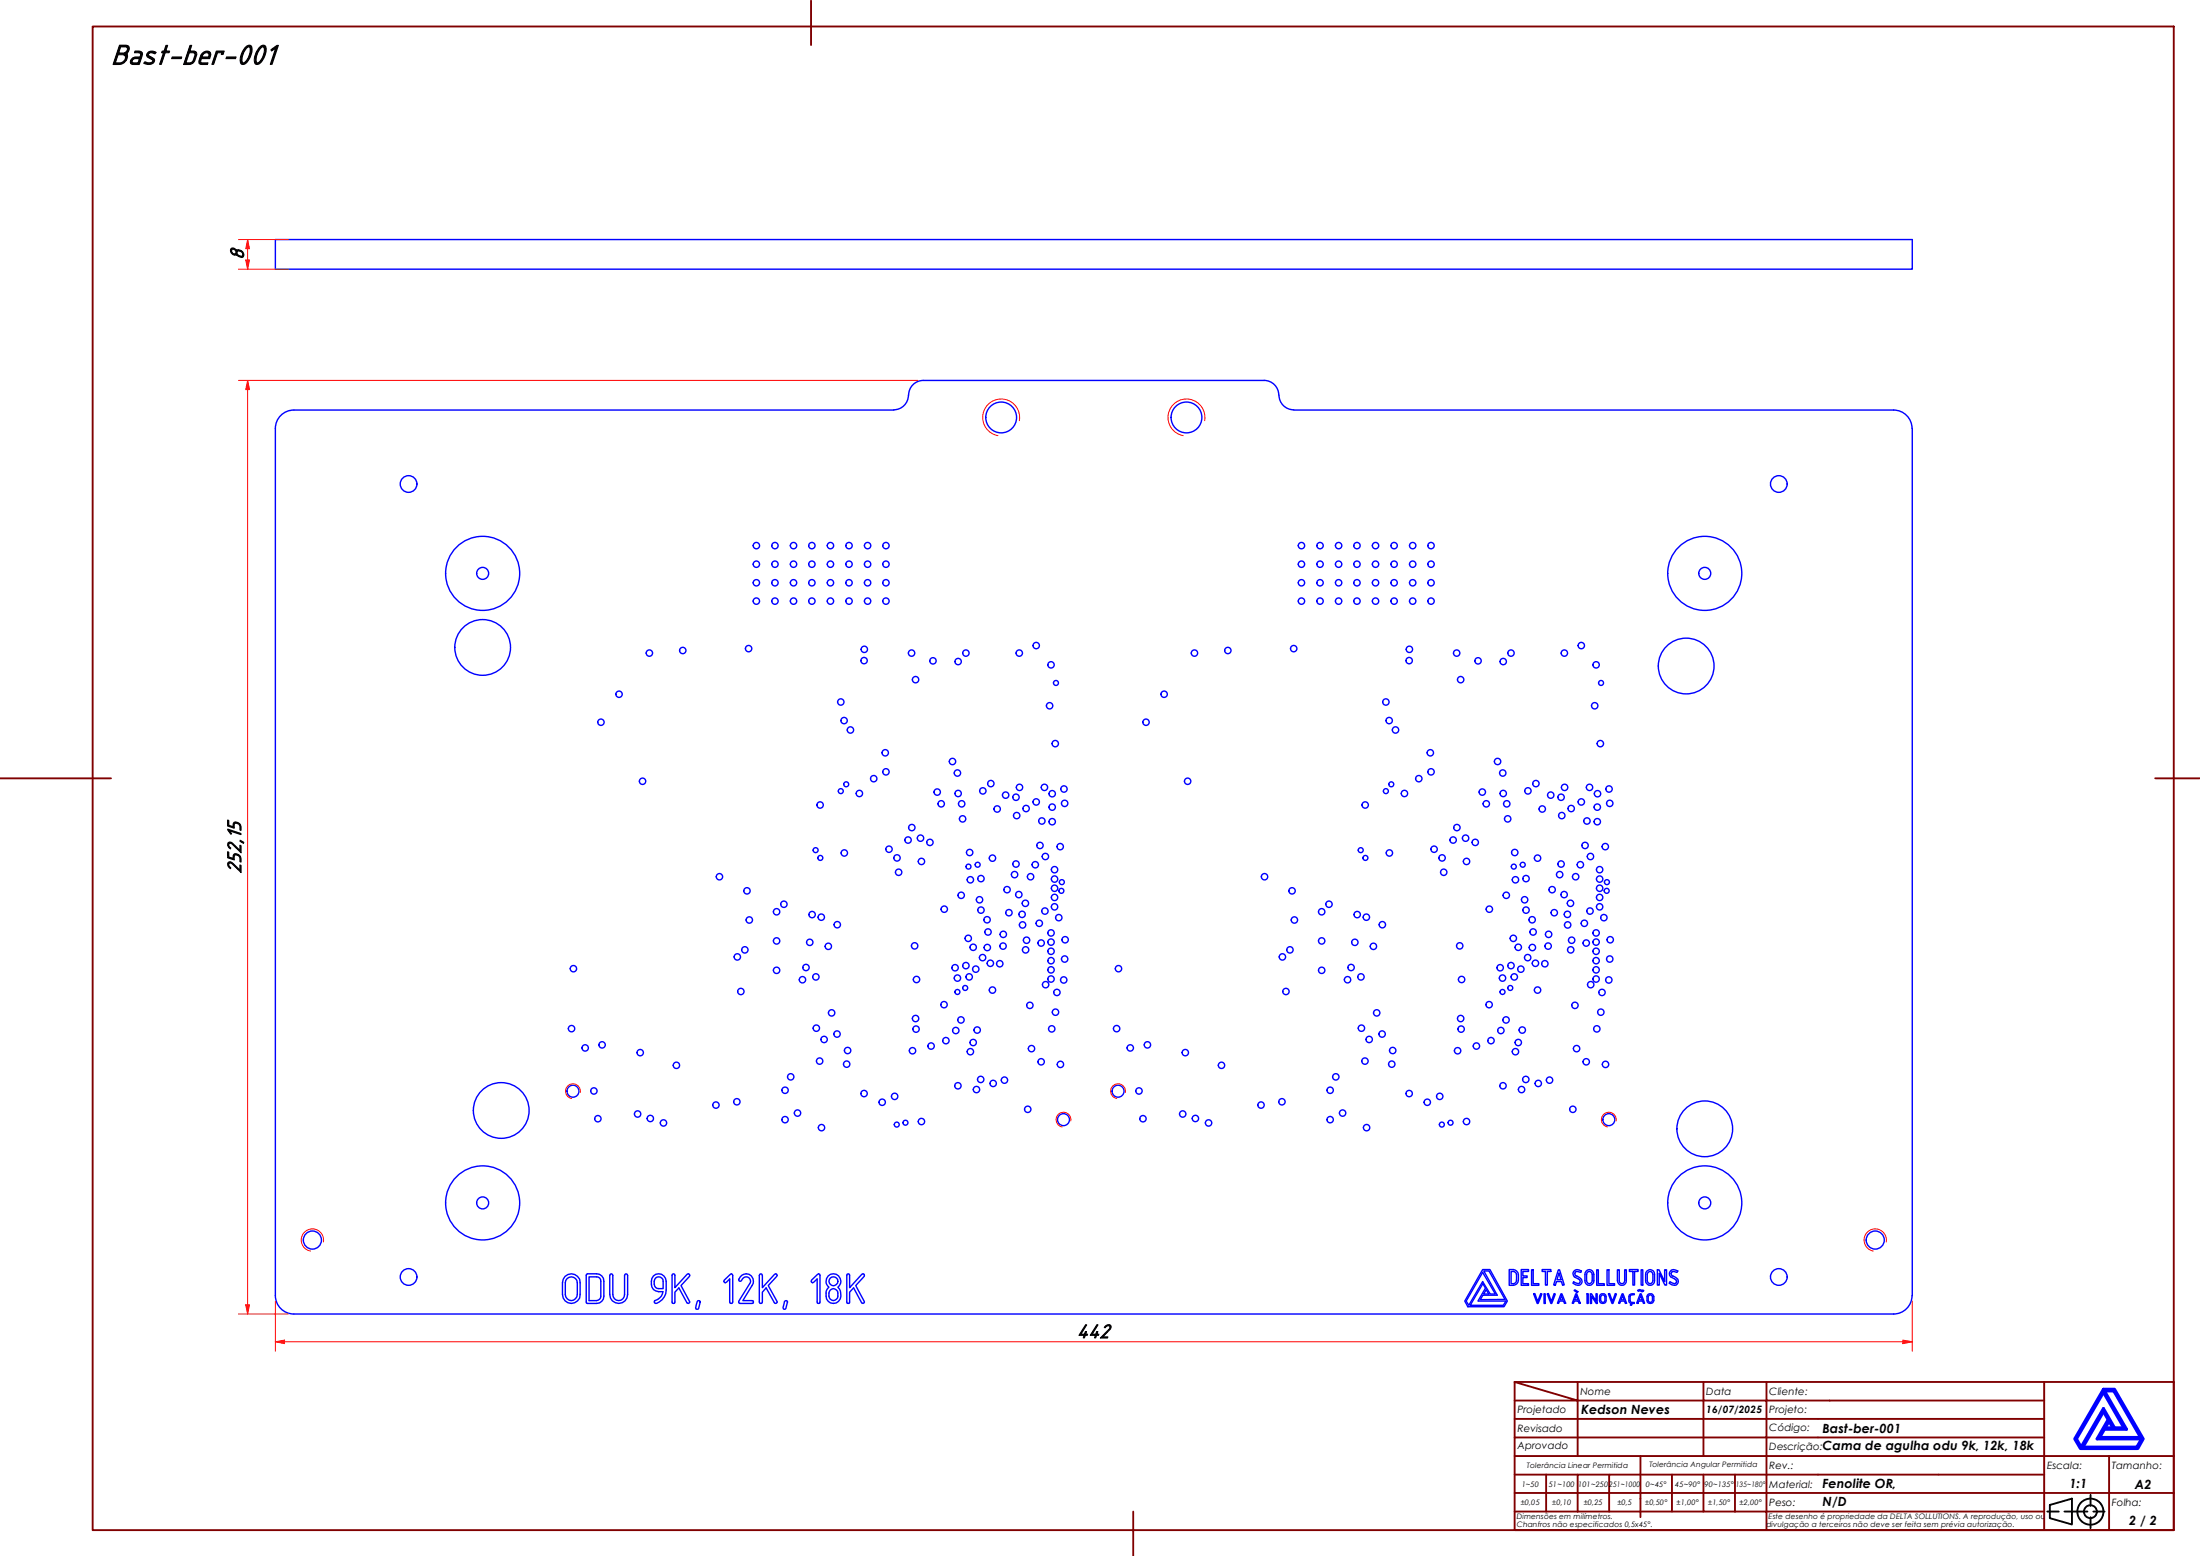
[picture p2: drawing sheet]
<svg xmlns="http://www.w3.org/2000/svg" width="594mm" height="420mm" viewBox="0 0 594 420" stroke-linecap="round" stroke-linejoin="round" font-family="sans-serif">
<!-- layer: Visible (ABNT) -->
<g fill="none" stroke="#00f" stroke-width=".38">
<path d="M74.4 64.7h442v8h-442zM74.4 115.7v234.1a5 5 0 0 0 4.9 5M79.3 110.7a5 5 0 0 0-4.9 5M79.4 110.7h162M245.3 106.7a4 4 0 0 1-4 4M249.3 102.7a4 4 0 0 0-3.9 4M249.4 102.7h92M341.3 102.7a4 4 0 0 1 4 4M345.4 106.7a4 4 0 0 0 3.9 4M349.4 110.7h162M511.3 110.7a5 5 0 0 1 5 5M516.4 115.7v234.2"/>
<path d="M79.4 354.8h432M152.6 344.7a2.38 2.38 0 0 1 2.6-.5 2.38 2.38 0 0 1 1.5 2.2v3.1a2.38 2.38 0 0 1-2.4 2.5 2.38 2.38 0 0 1-2.4-2.5v-3.1l.2-1zM153.2 345.2a1.62 1.62 0 0 1 1.7-.3 1.62 1.62 0 0 1 1 1.5v3.1a1.62 1.62 0 0 1-1.6 1.7 1.62 1.62 0 0 1-1.6-1.7v-3.1l.1-.7zM158.4 344.1a4.9 4.9 0 0 1 4.1 .4l.4 .7 .2 .8v4a1.95 1.95 0 0 1-2 2l-2.7-.1zM159.1 344.8h2a1.1 1.1 0 0 1 1.1 1.2v4a1.19 1.19 0 0 1-1.1 1.2h-2zM164.8 344.1l.3-.1 .4 .4v5.1a1.59 1.59 0 0 0 1.6 1.7 1.59 1.59 0 0 0 1.6-1.7v-5.1l.3-.4 .5 .4v5.1a2.41 2.41 0 0 1-2.4 2.5 2.41 2.41 0 0 1-2.4-2.5zM176.5 344.5a2.01 2.01 0 0 1 2.2-.4 2.01 2.01 0 0 1 1.2 1.9v2.3a3.8 3.8 0 0 1-2.8 3.7l-.4-.4 .1-.4a2.92 2.92 0 0 0 2.2-2.4 2.35 2.35 0 0 1-3.1-2.8l.1-.8zM177 345.1a1.2 1.2 0 0 1 1.4-.2 1.2 1.2 0 0 1 .7 1.1v2h-1.2a1.66 1.66 0 0 1-1.3-1.2 1.66 1.66 0 0 1 .4-1.7zM181.5 344.1h.7v.3v3.3l3.3-3.6h.7v.6l-2.3 2.4 2.3 4.3-.1 .4-.2 .2-.4-.2-2.2-4-1.1 1.1v3h-.7zM188.4 351.3h.6v.4l-.3 1.6-.4 .2h-.3l-.2-.3zM195.6 345.7l1.6-1.6 .3-.1 .2 .1v7.8h-.5l-.2-.3v-6.2l-1.2 1-.3-.4zM199.9 344.8a1.98 1.98 0 0 1 2.8-.5 1.98 1.98 0 0 1 .4 2.8l-2.5 4.1 2.8 .1v.6h-3.8l-.1-.6 2.9-4.7a1.22 1.22 0 0 0-.6-1.8 1.22 1.22 0 0 0-1.6 1l-.4 .2-.3-.5z"/>
<path d="M205.2 344.1l.3-.1 .4 .4v3.3l3.3-3.6h.5v.6l-2.2 2.4 2.3 4.3-.1 .4-.2 .2-.4-.2-2.2-4-1 1.1-.2 3h-.5zM211.8 351.5l.5-.3 .4 .4-.5 1.7-.4 .2-.3-.3zM219.1 345.7l1.6-1.6 .3-.1 .4 .1v7.8h-.7v-.3v-6.2l-1.2 1-.4-.2zM223.6 344.5a2.01 2.01 0 0 1 3 .2 2.01 2.01 0 0 1-.3 2.9 2.51 2.51 0 0 1 .7 2.6 2.51 2.51 0 0 1-2 1.8 2.13 2.13 0 0 1-1.9-2.8 1.93 1.93 0 0 1 .7-1.6 1.98 1.98 0 0 1-.2-3.1zM224.2 348.3a1.2 1.2 0 0 1 1.3-.2 1.2 1.2 0 0 1 .8 1.1 1.47 1.47 0 0 1-1.3 2 1.69 1.69 0 0 1-.8-2.9zM228.7 344.1h.7v.3v3.3l3.3-3.6h.7v.6l-2.3 2.4 2.3 4.3-.1 .4-.3 .2-.3-.2-2.2-4-1.1 1.1v3h-.7zM400.4 342.8h1.9l4.7 8.5-.9 1.5h-9.7l-.9-1.5zM400.4 343.6l3.4 5.8h-1.4l-2-3.3-3.8 6.4-.7-1.2zM400.4 346.6l.7 1.2-2 3.5h7.6l-.7 1.2h-9zM400.7 343.2h1.4l4.3 7.7h-6.7l.7-1.2h3.9zM401.3 348.3l.7 1.1h-1.4zM407.5 342.8a2.03 2.03 0 0 1 2.4 .8 2.72 2.72 0 0 1-.8 3.3l-1.6 .2z"/>
<path d="M408.1 343.3a1.1 1.1 0 0 1 1.4 .9v1.5a.88 .88 0 0 1-.8 .9h-.6zM410.8 342.8h1.9v.5h-1.5v1.2h1.2v.5h-1.2v1.6h1.5v.5h-1.9zM413.6 342.9h.4v3.7h1.5v.5h-1.9zM414.1 349.4l.4-.1 .7 2.2 .9-2.2 .3 .1-1 2.6h-.3zM416.4 342.8h2.4v.5h-1v3.7h-.5v-3.7h-.9zM416.9 349.4h.4v2.6h-.4zM417.8 349.4l.3-.1 .8 2.2 .8-2.2 .3 .1-1 2.6h-.2zM420.8 342.9h.3l1.3 4-.4 .2-.4-1h-1.3l-.3 1-.5-.2zM421 343.7l.5 1.8h-1.1zM421.5 349.4h.3l1 2.5-.3 .1-.3-.7h-1.1l-.2 .7-.3-.1zM421.6 349.9l.5 1.1h-.8zM425 343.3a1.42 1.42 0 0 1 2-.1l-.2 .4a1.21 1.21 0 0 0-1.4-.1l-.1 .4a.86 .86 0 0 0 .8 .8 1.29 1.29 0 0 1 .9 2 1.52 1.52 0 0 1-2.2-.2l.1-.4 1.2 .5 .5-.2a.72 .72 0 0 0-.5-1.1 1.33 1.33 0 0 1-1.1-2z"/>
<path d="M425.3 348.3l.8 .5-.2 .2-.8-.5zM425.5 349.4h.3l.9 2.5-.3 .1-.3-.7h-1l-.2 .7-.3-.1zM425.6 349.9l.5 1.1h-.9zM428.3 343.3a1.2 1.2 0 0 1 1.4-.3 1.2 1.2 0 0 1 .7 1.1v1.7a1.21 1.21 0 0 1-1.2 1.3 1.21 1.21 0 0 1-1.2-1.3v-1.7zM428.6 349.4h.3v2.6h-.3zM428.6 343.6a.78 .78 0 0 1 .9-.2 .78 .78 0 0 1 .5 .7v1.7a.76 .76 0 0 1-.8 .8 .76 .76 0 0 1-.8-.8v-1.7zM429.5 349.4h.3l1.2 1.9v-1.9h.3v2.6h-.3l-1.2-2v2h-.3zM431.2 342.9h.4v3.7h1.6v.5h-2zM432.2 349.5l.3-.1a.86 .86 0 0 1 1.2 .7v1.1a.9 .9 0 0 1-.9 .8 .9 .9 0 0 1-.9-.8v-1.1zM432.4 349.8l.4-.2 .6 .5v1.1l-.2 .4-.4 .1-.6-.5v-1.1zM434 342.9h.5v3.7h1.5v.5h-2zM434.3 349.4l.4-.1 .7 2.2 .8-2.2 .3 .1-1 2.6h-.2z"/>
<path d="M436.8 342.9h.5v2.9a.74 .74 0 0 0 .7 .8 .74 .74 0 0 0 .7-.8v-2.9h.5v2.9a1.21 1.21 0 0 1-1.2 1.3 1.21 1.21 0 0 1-1.2-1.3zM438 349.4h.3l.9 2.5-.3 .1-.2-.7h-1.1l-.2 .7-.3-.1zM438.1 349.9l.5 1.1h-.9zM440 342.8h2.3v.5h-.9v3.7h-.5v-3.7h-.9zM440.1 349.6l1.2-.2v.2l-1 .1-.1 .4 .1 1.5 1 .1v.3h-.5l-.2 .5-.4-.1 .2-.4a.66 .66 0 0 1-.5-.8zM442.2 348.5a.84 .84 0 0 1 1.2 0h.5l-.5 .3-.6-.3-.3 .2zM442.9 349.4h.3l.9 2.5-.3 .1-.3-.7h-1l-.2 .7-.3-.1zM443 349.9l.5 1.1h-.9zM443.2 342.9h.4v4.1h-.4zM444.7 343.3a1.2 1.2 0 0 1 1.4-.3 1.2 1.2 0 0 1 .7 1.1v1.7a1.21 1.21 0 0 1-1.2 1.3 1.21 1.21 0 0 1-1.2-1.3v-2.2zM445 349.5l.3-.1a.93 .93 0 0 1 1.3 .7v1.1a.94 .94 0 0 1-.9 .8 .94 .94 0 0 1-.9-.8v-1.1zM445.1 343.6a.73 .73 0 0 1 .8-.2 .73 .73 0 0 1 .4 .7v1.7a.76 .76 0 0 1-.7 .8 .76 .76 0 0 1-.8-.8v-1.7z"/>
<path d="M445.3 349.8l.3-.2 .5 .2 .1 .3v1.1l-.2 .4-.4 .1-.5-.5v-1.1zM447.5 342.9h.5l1.5 3.2v-3.2h.5v4.1h-.4l-1.5-3.2v3.2h-.6zM451.4 342.9l.5-.1 1.2 .4-.3 .4-1.3-.2-.3 .5a1.53 1.53 0 0 0 1.4 1.1l.5 .4a1.11 1.11 0 0 1-.9 1.7l-.7-.2-.8-.4 .3-.4 1.2 .5 .4-.2a1.03 1.03 0 0 0-1-1.4 1.15 1.15 0 0 1-.8-.9 1.15 1.15 0 0 1 .6-1.2zM516.3 349.8a5 5 0 0 1-5 5"/>
<circle cx="270.4" cy="112.7" r="4.2"/>
<circle cx="320.4" cy="112.7" r="4.2"/>
<circle cx="110.3" cy="130.7" r="2.25"/>
<circle cx="480.3" cy="130.7" r="2.25"/>
<circle cx="130.3" cy="154.8" r="1.62"/>
<circle cx="130.3" cy="154.8" r="10"/>
<circle cx="204.2" cy="147.3" r=".86"/>
<circle cx="204.2" cy="157.4" r=".86"/>
<circle cx="204.2" cy="152.3" r=".86"/>
<circle cx="209.3" cy="157.4" r=".86"/>
<circle cx="209.3" cy="147.3" r=".86"/>
<circle cx="209.3" cy="152.3" r=".86"/>
<circle cx="214.3" cy="147.3" r=".86"/>
<circle cx="214.3" cy="157.4" r=".86"/>
<circle cx="214.3" cy="152.3" r=".86"/>
<circle cx="219.2" cy="157.4" r=".86"/>
<circle cx="219.2" cy="147.3" r=".86"/>
<circle cx="219.2" cy="152.3" r=".86"/>
<circle cx="224.3" cy="157.4" r=".86"/>
<circle cx="224.3" cy="147.3" r=".86"/>
<circle cx="224.3" cy="152.3" r=".86"/>
<circle cx="229.3" cy="147.3" r=".86"/>
<circle cx="229.3" cy="157.4" r=".86"/>
<circle cx="229.3" cy="152.3" r=".86"/>
<circle cx="234.3" cy="147.3" r=".86"/>
<circle cx="234.3" cy="157.4" r=".86"/>
<circle cx="234.3" cy="152.3" r=".86"/>
<circle cx="239.2" cy="147.3" r=".86"/>
<circle cx="239.2" cy="157.4" r=".86"/>
<circle cx="239.2" cy="152.3" r=".86"/>
<circle cx="351.4" cy="147.3" r=".86"/>
<circle cx="351.4" cy="157.4" r=".86"/>
<circle cx="351.4" cy="152.3" r=".86"/>
<circle cx="356.5" cy="147.3" r=".86"/>
<circle cx="356.5" cy="157.4" r=".86"/>
<circle cx="356.5" cy="152.3" r=".86"/>
<circle cx="361.5" cy="157.4" r=".86"/>
<circle cx="361.5" cy="147.3" r=".86"/>
<circle cx="361.5" cy="152.3" r=".86"/>
<circle cx="366.4" cy="157.4" r=".86"/>
<circle cx="366.4" cy="147.3" r=".86"/>
<circle cx="366.4" cy="152.3" r=".86"/>
<circle cx="371.4" cy="157.4" r=".86"/>
<circle cx="371.4" cy="147.3" r=".86"/>
<circle cx="371.4" cy="152.3" r=".86"/>
<circle cx="376.5" cy="157.4" r=".86"/>
<circle cx="376.5" cy="147.3" r=".86"/>
<circle cx="376.5" cy="152.3" r=".86"/>
<circle cx="381.5" cy="147.3" r=".86"/>
<circle cx="381.5" cy="157.4" r=".86"/>
<circle cx="381.5" cy="152.3" r=".86"/>
<circle cx="386.4" cy="147.3" r=".86"/>
<circle cx="386.4" cy="157.4" r=".86"/>
<circle cx="386.4" cy="152.3" r=".86"/>
<circle cx="460.3" cy="154.8" r="1.62"/>
<circle cx="460.3" cy="154.8" r="10"/>
<circle cx="130.3" cy="174.8" r="7.5"/>
<circle cx="175.4" cy="176.4" r=".86"/>
<circle cx="184.4" cy="175.7" r=".86"/>
<circle cx="202.2" cy="175.1" r=".86"/>
<circle cx="204.2" cy="162.3" r=".86"/>
<circle cx="209.3" cy="162.3" r=".86"/>
<circle cx="214.3" cy="162.3" r=".86"/>
<circle cx="219.2" cy="162.3" r=".86"/>
<circle cx="224.3" cy="162.3" r=".86"/>
<circle cx="229.3" cy="162.3" r=".86"/>
<circle cx="233.3" cy="178.4" r=".86"/>
<circle cx="233.4" cy="175.3" r=".86"/>
<circle cx="234.3" cy="162.3" r=".86"/>
<circle cx="239.2" cy="162.3" r=".86"/>
<circle cx="246.2" cy="176.4" r=".86"/>
<circle cx="251.9" cy="178.4" r=".86"/>
<circle cx="258.7" cy="178.6" r=".86"/>
<circle cx="260.8" cy="176.4" r=".86"/>
<circle cx="275.2" cy="176.4" r=".86"/>
<circle cx="279.8" cy="174.3" r=".86"/>
<circle cx="283.8" cy="179.5" r=".86"/>
<circle cx="322.5" cy="176.4" r=".86"/>
<circle cx="331.6" cy="175.7" r=".86"/>
<circle cx="349.3" cy="175.1" r=".86"/>
<circle cx="351.4" cy="162.3" r=".86"/>
<circle cx="356.5" cy="162.3" r=".86"/>
<circle cx="361.5" cy="162.3" r=".86"/>
<circle cx="366.4" cy="162.3" r=".86"/>
<circle cx="371.4" cy="162.3" r=".86"/>
<circle cx="376.5" cy="162.3" r=".86"/>
<circle cx="380.5" cy="178.4" r=".86"/>
<circle cx="380.6" cy="175.3" r=".86"/>
<circle cx="381.5" cy="162.3" r=".86"/>
<circle cx="386.4" cy="162.3" r=".86"/>
<circle cx="393.4" cy="176.4" r=".86"/>
<circle cx="399.1" cy="178.4" r=".86"/>
<circle cx="405.9" cy="178.6" r=".86"/>
<circle cx="408" cy="176.4" r=".86"/>
<circle cx="422.4" cy="176.4" r=".86"/>
<circle cx="427" cy="174.3" r=".86"/>
<circle cx="431" cy="179.5" r=".86"/>
<circle cx="455.3" cy="179.8" r="7.5"/>
<circle cx="162.3" cy="195" r=".86"/>
<circle cx="167.2" cy="187.5" r=".86"/>
<circle cx="227" cy="189.6" r=".86"/>
<circle cx="227.9" cy="194.6" r=".86"/>
<circle cx="229.6" cy="197.1" r=".86"/>
<circle cx="247.2" cy="183.5" r=".86"/>
<circle cx="283.4" cy="190.6" r=".86"/>
<circle cx="285.1" cy="184.4" r=".67"/>
<circle cx="309.5" cy="195" r=".86"/>
<circle cx="314.4" cy="187.5" r=".86"/>
<circle cx="374.2" cy="189.6" r=".86"/>
<circle cx="375.1" cy="194.6" r=".86"/>
<circle cx="376.8" cy="197.1" r=".86"/>
<circle cx="394.4" cy="183.5" r=".86"/>
<circle cx="430.6" cy="190.6" r=".86"/>
<circle cx="432.3" cy="184.4" r=".67"/>
<circle cx="173.5" cy="211" r=".86"/>
<circle cx="221.5" cy="217.4" r=".86"/>
<circle cx="227" cy="213.6" r=".67"/>
<circle cx="228.5" cy="211.8" r=".67"/>
<circle cx="232.1" cy="214.3" r=".86"/>
<circle cx="235.9" cy="210.3" r=".86"/>
<circle cx="239" cy="203.3" r=".86"/>
<circle cx="239.2" cy="208.4" r=".86"/>
<circle cx="253.1" cy="213.9" r=".86"/>
<circle cx="254.2" cy="217.1" r=".86"/>
<circle cx="257.2" cy="205.6" r=".86"/>
<circle cx="258.5" cy="208.7" r=".86"/>
<circle cx="258.7" cy="214.3" r=".86"/>
<circle cx="259.7" cy="217.1" r=".86"/>
<circle cx="265.4" cy="213.6" r=".86"/>
<circle cx="267.6" cy="211.6" r=".86"/>
<circle cx="269.3" cy="218.5" r=".86"/>
<circle cx="271.6" cy="214.7" r=".86"/>
<circle cx="274.4" cy="215.3" r=".86"/>
<circle cx="275.3" cy="212.6" r=".86"/>
<circle cx="277.1" cy="218.3" r=".86"/>
<circle cx="279.8" cy="216.5" r=".86"/>
<circle cx="282" cy="212.6" r=".86"/>
<circle cx="284.1" cy="217.9" r=".86"/>
<circle cx="284.1" cy="214.3" r=".86"/>
<circle cx="285" cy="200.8" r=".86"/>
<circle cx="287.3" cy="213.1" r=".86"/>
<circle cx="287.5" cy="216.9" r=".86"/>
<circle cx="320.7" cy="211" r=".86"/>
<circle cx="368.6" cy="217.4" r=".86"/>
<circle cx="374.2" cy="213.6" r=".67"/>
<circle cx="375.7" cy="211.8" r=".67"/>
<circle cx="379.3" cy="214.3" r=".86"/>
<circle cx="383.1" cy="210.3" r=".86"/>
<circle cx="386.2" cy="203.3" r=".86"/>
<circle cx="386.4" cy="208.4" r=".86"/>
<circle cx="400.3" cy="213.9" r=".86"/>
<circle cx="401.4" cy="217.1" r=".86"/>
<circle cx="404.4" cy="205.6" r=".86"/>
<circle cx="405.8" cy="208.7" r=".86"/>
<circle cx="405.9" cy="214.3" r=".86"/>
<circle cx="406.9" cy="217.1" r=".86"/>
<circle cx="412.6" cy="213.6" r=".86"/>
<circle cx="414.8" cy="211.6" r=".86"/>
<circle cx="416.5" cy="218.5" r=".86"/>
<circle cx="418.8" cy="214.7" r=".86"/>
<circle cx="421.5" cy="215.3" r=".86"/>
<circle cx="422.5" cy="212.6" r=".86"/>
<circle cx="424.3" cy="218.3" r=".86"/>
<circle cx="427" cy="216.5" r=".86"/>
<circle cx="429.2" cy="212.6" r=".86"/>
<circle cx="431.3" cy="217.9" r=".86"/>
<circle cx="431.4" cy="214.3" r=".86"/>
<circle cx="432.1" cy="200.8" r=".86"/>
<circle cx="434.5" cy="213.1" r=".86"/>
<circle cx="434.7" cy="216.9" r=".86"/>
<circle cx="194.3" cy="236.7" r=".86"/>
<circle cx="220.2" cy="229.6" r=".67"/>
<circle cx="221.5" cy="231.7" r=".67"/>
<circle cx="228" cy="230.3" r=".86"/>
<circle cx="240.1" cy="229.3" r=".86"/>
<circle cx="242.2" cy="231.7" r=".86"/>
<circle cx="242.7" cy="235.5" r=".86"/>
<circle cx="245.2" cy="226.8" r=".86"/>
<circle cx="246.2" cy="223.5" r=".86"/>
<circle cx="248.6" cy="226.3" r=".86"/>
<circle cx="248.8" cy="232.6" r=".86"/>
<circle cx="251.1" cy="227.5" r=".86"/>
<circle cx="259.9" cy="221.1" r=".86"/>
<circle cx="261.5" cy="234" r=".67"/>
<circle cx="261.8" cy="230.2" r=".86"/>
<circle cx="262" cy="237.6" r=".86"/>
<circle cx="264" cy="233.5" r=".67"/>
<circle cx="264.9" cy="237.2" r=".86"/>
<circle cx="268" cy="231.7" r=".86"/>
<circle cx="274" cy="236.2" r=".86"/>
<circle cx="274.4" cy="233.3" r=".86"/>
<circle cx="274.5" cy="220.2" r=".86"/>
<circle cx="278.3" cy="236.7" r=".86"/>
<circle cx="279.6" cy="233.5" r=".86"/>
<circle cx="280.8" cy="228.3" r=".86"/>
<circle cx="281.3" cy="221.7" r=".86"/>
<circle cx="282.3" cy="231.3" r=".86"/>
<circle cx="284.1" cy="221.9" r=".86"/>
<circle cx="284.8" cy="239.9" r=".86"/>
<circle cx="284.8" cy="237.4" r=".86"/>
<circle cx="284.8" cy="234.8" r=".86"/>
<circle cx="286.3" cy="228.6" r=".86"/>
<circle cx="286.7" cy="238.2" r=".67"/>
<circle cx="341.5" cy="236.7" r=".86"/>
<circle cx="367.4" cy="229.6" r=".67"/>
<circle cx="368.7" cy="231.7" r=".67"/>
<circle cx="375.2" cy="230.3" r=".86"/>
<circle cx="387.3" cy="229.3" r=".86"/>
<circle cx="389.4" cy="231.7" r=".86"/>
<circle cx="389.9" cy="235.5" r=".86"/>
<circle cx="392.4" cy="226.8" r=".86"/>
<circle cx="393.4" cy="223.5" r=".86"/>
<circle cx="395.8" cy="226.3" r=".86"/>
<circle cx="396" cy="232.6" r=".86"/>
<circle cx="398.4" cy="227.5" r=".86"/>
<circle cx="407.1" cy="221.1" r=".86"/>
<circle cx="408.8" cy="234" r=".67"/>
<circle cx="409" cy="230.2" r=".86"/>
<circle cx="409.2" cy="237.6" r=".86"/>
<circle cx="411.2" cy="233.5" r=".67"/>
<circle cx="412.1" cy="237.2" r=".86"/>
<circle cx="415.2" cy="231.7" r=".86"/>
<circle cx="421.2" cy="236.2" r=".86"/>
<circle cx="421.5" cy="233.3" r=".86"/>
<circle cx="421.7" cy="220.2" r=".86"/>
<circle cx="425.5" cy="236.7" r=".86"/>
<circle cx="426.8" cy="233.5" r=".86"/>
<circle cx="428" cy="228.3" r=".86"/>
<circle cx="428.5" cy="221.7" r=".86"/>
<circle cx="429.5" cy="231.3" r=".86"/>
<circle cx="431.3" cy="221.9" r=".86"/>
<circle cx="432" cy="239.9" r=".86"/>
<circle cx="432" cy="237.4" r=".86"/>
<circle cx="432" cy="234.8" r=".86"/>
<circle cx="433.5" cy="228.6" r=".86"/>
<circle cx="433.9" cy="238.2" r=".67"/>
<circle cx="199.1" cy="258.4" r=".86"/>
<circle cx="201.1" cy="256.5" r=".86"/>
<circle cx="201.7" cy="240.5" r=".86"/>
<circle cx="202.3" cy="248.4" r=".86"/>
<circle cx="209.7" cy="246.2" r=".86"/>
<circle cx="209.7" cy="254.1" r=".86"/>
<circle cx="211.7" cy="244.2" r=".86"/>
<circle cx="218.7" cy="254.5" r=".86"/>
<circle cx="219.3" cy="247" r=".86"/>
<circle cx="221.8" cy="247.7" r=".86"/>
<circle cx="223.7" cy="255.5" r=".86"/>
<circle cx="226.1" cy="249.7" r=".86"/>
<circle cx="247" cy="255.4" r=".86"/>
<circle cx="255" cy="245.5" r=".86"/>
<circle cx="259.6" cy="241.8" r=".86"/>
<circle cx="261.5" cy="253.4" r=".86"/>
<circle cx="262.8" cy="255.8" r=".86"/>
<circle cx="264.5" cy="243" r=".86"/>
<circle cx="264.9" cy="245.8" r=".86"/>
<circle cx="265.3" cy="258.6" r=".86"/>
<circle cx="266.5" cy="248.4" r=".86"/>
<circle cx="266.6" cy="255.9" r=".86"/>
<circle cx="266.8" cy="251.7" r=".86"/>
<circle cx="270.9" cy="255.5" r=".86"/>
<circle cx="270.9" cy="252.3" r=".86"/>
<circle cx="271.9" cy="240.2" r=".86"/>
<circle cx="272.4" cy="246.5" r=".86"/>
<circle cx="275.1" cy="241.6" r=".86"/>
<circle cx="276" cy="246.9" r=".86"/>
<circle cx="276.1" cy="249.8" r=".86"/>
<circle cx="276.9" cy="243.9" r=".86"/>
<circle cx="277" cy="256.5" r=".86"/>
<circle cx="277.2" cy="253.9" r=".86"/>
<circle cx="280.6" cy="249.3" r=".86"/>
<circle cx="281.1" cy="254.6" r=".86"/>
<circle cx="282.2" cy="246" r=".86"/>
<circle cx="283.8" cy="251.9" r=".86"/>
<circle cx="283.8" cy="256.9" r=".86"/>
<circle cx="283.8" cy="254.4" r=".86"/>
<circle cx="283.8" cy="259.4" r=".86"/>
<circle cx="284.8" cy="242.3" r=".86"/>
<circle cx="284.8" cy="244.9" r=".86"/>
<circle cx="285.9" cy="247.8" r=".86"/>
<circle cx="286.6" cy="240.5" r=".67"/>
<circle cx="287.5" cy="259" r=".86"/>
<circle cx="287.6" cy="253.8" r=".86"/>
<circle cx="346.3" cy="258.4" r=".86"/>
<circle cx="348.3" cy="256.5" r=".86"/>
<circle cx="348.9" cy="240.5" r=".86"/>
<circle cx="349.5" cy="248.4" r=".86"/>
<circle cx="356.9" cy="246.2" r=".86"/>
<circle cx="356.9" cy="254.1" r=".86"/>
<circle cx="358.9" cy="244.2" r=".86"/>
<circle cx="365.9" cy="254.5" r=".86"/>
<circle cx="366.5" cy="247" r=".86"/>
<circle cx="369" cy="247.7" r=".86"/>
<circle cx="370.9" cy="255.5" r=".86"/>
<circle cx="373.3" cy="249.7" r=".86"/>
<circle cx="394.2" cy="255.4" r=".86"/>
<circle cx="402.2" cy="245.5" r=".86"/>
<circle cx="406.7" cy="241.8" r=".86"/>
<circle cx="408.7" cy="253.4" r=".86"/>
<circle cx="410" cy="255.8" r=".86"/>
<circle cx="411.7" cy="243" r=".86"/>
<circle cx="412.1" cy="245.8" r=".86"/>
<circle cx="412.5" cy="258.6" r=".86"/>
<circle cx="413.7" cy="248.4" r=".86"/>
<circle cx="413.8" cy="255.9" r=".86"/>
<circle cx="414" cy="251.7" r=".86"/>
<circle cx="418.1" cy="255.5" r=".86"/>
<circle cx="418.2" cy="252.3" r=".86"/>
<circle cx="419.1" cy="240.2" r=".86"/>
<circle cx="419.7" cy="246.5" r=".86"/>
<circle cx="422.4" cy="241.6" r=".86"/>
<circle cx="423.3" cy="246.9" r=".86"/>
<circle cx="423.3" cy="249.8" r=".86"/>
<circle cx="424.1" cy="243.9" r=".86"/>
<circle cx="424.1" cy="256.5" r=".86"/>
<circle cx="424.4" cy="253.9" r=".86"/>
<circle cx="427.8" cy="249.3" r=".86"/>
<circle cx="428.3" cy="254.6" r=".86"/>
<circle cx="429.4" cy="246" r=".86"/>
<circle cx="431" cy="251.9" r=".86"/>
<circle cx="431" cy="256.9" r=".86"/>
<circle cx="431" cy="259.4" r=".86"/>
<circle cx="431" cy="254.4" r=".86"/>
<circle cx="432" cy="242.3" r=".86"/>
<circle cx="432" cy="244.9" r=".86"/>
<circle cx="433.1" cy="247.8" r=".86"/>
<circle cx="433.9" cy="240.5" r=".67"/>
<circle cx="434.7" cy="259" r=".86"/>
<circle cx="434.8" cy="253.8" r=".86"/>
<circle cx="154.3" cy="277.8" r=".86"/>
<circle cx="154.8" cy="261.6" r=".86"/>
<circle cx="200.1" cy="267.7" r=".86"/>
<circle cx="209.7" cy="262" r=".86"/>
<circle cx="216.7" cy="264.6" r=".86"/>
<circle cx="217.6" cy="261.2" r=".86"/>
<circle cx="220.3" cy="263.8" r=".86"/>
<circle cx="220.4" cy="277.6" r=".86"/>
<circle cx="224.6" cy="273.5" r=".86"/>
<circle cx="226" cy="279.2" r=".86"/>
<circle cx="247.2" cy="275" r=".86"/>
<circle cx="247.4" cy="277.9" r=".86"/>
<circle cx="247.5" cy="264.5" r=".86"/>
<circle cx="254.9" cy="271.3" r=".86"/>
<circle cx="257.9" cy="261.3" r=".86"/>
<circle cx="258.1" cy="278.3" r=".86"/>
<circle cx="258.5" cy="267.9" r=".67"/>
<circle cx="258.5" cy="264.1" r=".86"/>
<circle cx="259.5" cy="275.4" r=".86"/>
<circle cx="260.6" cy="266.8" r=".67"/>
<circle cx="260.8" cy="260.7" r=".86"/>
<circle cx="261.7" cy="263.8" r=".86"/>
<circle cx="263.5" cy="261.7" r=".86"/>
<circle cx="263.9" cy="278.1" r=".86"/>
<circle cx="267.4" cy="260.1" r=".86"/>
<circle cx="268" cy="267.3" r=".86"/>
<circle cx="270" cy="260.2" r=".86"/>
<circle cx="278.1" cy="271.5" r=".86"/>
<circle cx="282.4" cy="265.9" r=".86"/>
<circle cx="283.8" cy="264.4" r=".86"/>
<circle cx="283.8" cy="261.9" r=".86"/>
<circle cx="284" cy="277.8" r=".86"/>
<circle cx="285" cy="273.3" r=".86"/>
<circle cx="285.4" cy="268" r=".86"/>
<circle cx="287.2" cy="264.6" r=".86"/>
<circle cx="301.5" cy="277.8" r=".86"/>
<circle cx="302" cy="261.6" r=".86"/>
<circle cx="347.2" cy="267.7" r=".86"/>
<circle cx="356.9" cy="262" r=".86"/>
<circle cx="363.9" cy="264.6" r=".86"/>
<circle cx="364.8" cy="261.2" r=".86"/>
<circle cx="367.5" cy="263.8" r=".86"/>
<circle cx="367.6" cy="277.6" r=".86"/>
<circle cx="371.8" cy="273.5" r=".86"/>
<circle cx="373.2" cy="279.2" r=".86"/>
<circle cx="394.4" cy="275" r=".86"/>
<circle cx="394.6" cy="277.9" r=".86"/>
<circle cx="394.7" cy="264.5" r=".86"/>
<circle cx="402.1" cy="271.3" r=".86"/>
<circle cx="405.1" cy="261.3" r=".86"/>
<circle cx="405.3" cy="278.3" r=".86"/>
<circle cx="405.7" cy="267.9" r=".67"/>
<circle cx="405.7" cy="264.1" r=".86"/>
<circle cx="406.7" cy="275.4" r=".86"/>
<circle cx="407.8" cy="266.8" r=".67"/>
<circle cx="408" cy="260.7" r=".86"/>
<circle cx="408.9" cy="263.8" r=".86"/>
<circle cx="410.7" cy="261.7" r=".86"/>
<circle cx="411.1" cy="278.1" r=".86"/>
<circle cx="414.6" cy="260.1" r=".86"/>
<circle cx="415.2" cy="267.3" r=".86"/>
<circle cx="417.2" cy="260.2" r=".86"/>
<circle cx="425.3" cy="271.5" r=".86"/>
<circle cx="429.5" cy="265.9" r=".86"/>
<circle cx="431" cy="264.4" r=".86"/>
<circle cx="431" cy="261.9" r=".86"/>
<circle cx="431.2" cy="277.8" r=".86"/>
<circle cx="432.3" cy="273.3" r=".86"/>
<circle cx="432.6" cy="268" r=".86"/>
<circle cx="434.4" cy="264.6" r=".86"/>
<circle cx="135.4" cy="299.9" r="7.5"/>
<circle cx="154.7" cy="294.7" r="1.62"/>
<circle cx="158" cy="283" r=".86"/>
<circle cx="160.4" cy="294.6" r=".86"/>
<circle cx="162.6" cy="282.1" r=".86"/>
<circle cx="172.9" cy="284.2" r=".86"/>
<circle cx="182.7" cy="287.7" r=".86"/>
<circle cx="193.3" cy="298.4" r=".86"/>
<circle cx="199" cy="297.5" r=".86"/>
<circle cx="212" cy="294.4" r=".86"/>
<circle cx="213.5" cy="290.8" r=".86"/>
<circle cx="221.3" cy="286.5" r=".86"/>
<circle cx="222.5" cy="280.7" r=".86"/>
<circle cx="228.6" cy="287.3" r=".86"/>
<circle cx="228.9" cy="283.7" r=".86"/>
<circle cx="233.3" cy="295.3" r=".86"/>
<circle cx="238.2" cy="297.6" r=".86"/>
<circle cx="241.6" cy="296" r=".86"/>
<circle cx="246.4" cy="283.7" r=".86"/>
<circle cx="251.4" cy="282.5" r=".86"/>
<circle cx="255.4" cy="281" r=".86"/>
<circle cx="258.7" cy="293.2" r=".86"/>
<circle cx="262" cy="284" r=".86"/>
<circle cx="262.8" cy="281.5" r=".86"/>
<circle cx="263.7" cy="294.2" r=".86"/>
<circle cx="264.8" cy="291.5" r=".86"/>
<circle cx="268.2" cy="292.6" r=".86"/>
<circle cx="271.2" cy="291.7" r=".86"/>
<circle cx="277.5" cy="299.5" r=".86"/>
<circle cx="278.5" cy="283.2" r=".86"/>
<circle cx="281.1" cy="286.7" r=".86"/>
<circle cx="286.4" cy="287.4" r=".86"/>
<circle cx="301.9" cy="294.7" r="1.62"/>
<circle cx="305.2" cy="283" r=".86"/>
<circle cx="307.6" cy="294.6" r=".86"/>
<circle cx="309.8" cy="282.1" r=".86"/>
<circle cx="320.1" cy="284.2" r=".86"/>
<circle cx="329.9" cy="287.7" r=".86"/>
<circle cx="340.5" cy="298.4" r=".86"/>
<circle cx="346.2" cy="297.5" r=".86"/>
<circle cx="359.2" cy="294.4" r=".86"/>
<circle cx="360.7" cy="290.8" r=".86"/>
<circle cx="368.6" cy="286.5" r=".86"/>
<circle cx="369.7" cy="280.7" r=".86"/>
<circle cx="375.8" cy="287.3" r=".86"/>
<circle cx="376.1" cy="283.7" r=".86"/>
<circle cx="380.5" cy="295.3" r=".86"/>
<circle cx="385.4" cy="297.6" r=".86"/>
<circle cx="388.8" cy="296" r=".86"/>
<circle cx="393.6" cy="283.7" r=".86"/>
<circle cx="398.7" cy="282.5" r=".86"/>
<circle cx="402.6" cy="281" r=".86"/>
<circle cx="405.9" cy="293.2" r=".86"/>
<circle cx="409.2" cy="284" r=".86"/>
<circle cx="410" cy="281.5" r=".86"/>
<circle cx="410.9" cy="294.2" r=".86"/>
<circle cx="412" cy="291.5" r=".86"/>
<circle cx="415.4" cy="292.6" r=".86"/>
<circle cx="418.4" cy="291.7" r=".86"/>
<circle cx="424.7" cy="299.5" r=".86"/>
<circle cx="425.7" cy="283.2" r=".86"/>
<circle cx="428.3" cy="286.7" r=".86"/>
<circle cx="433.5" cy="287.4" r=".86"/>
<circle cx="161.4" cy="302.1" r=".86"/>
<circle cx="172.2" cy="300.8" r=".86"/>
<circle cx="175.6" cy="302" r=".86"/>
<circle cx="179.2" cy="303.2" r=".86"/>
<circle cx="212" cy="302.3" r=".86"/>
<circle cx="215.4" cy="300.6" r=".86"/>
<circle cx="221.8" cy="304.5" r=".86"/>
<circle cx="242.2" cy="303.7" r=".67"/>
<circle cx="244.5" cy="303.2" r=".67"/>
<circle cx="248.8" cy="302.8" r=".86"/>
<circle cx="287.2" cy="302.3" r="1.62"/>
<circle cx="308.6" cy="302.1" r=".86"/>
<circle cx="319.4" cy="300.8" r=".86"/>
<circle cx="322.8" cy="302" r=".86"/>
<circle cx="326.4" cy="303.2" r=".86"/>
<circle cx="359.2" cy="302.3" r=".86"/>
<circle cx="362.6" cy="300.6" r=".86"/>
<circle cx="369" cy="304.5" r=".86"/>
<circle cx="389.4" cy="303.7" r=".67"/>
<circle cx="391.7" cy="303.2" r=".67"/>
<circle cx="396" cy="302.8" r=".86"/>
<circle cx="434.4" cy="302.3" r="1.62"/>
<circle cx="460.3" cy="304.8" r="7.5"/>
<circle cx="84.4" cy="334.8" r="2.44"/>
<circle cx="130.3" cy="324.8" r="1.62"/>
<circle cx="130.3" cy="324.8" r="10"/>
<circle cx="460.3" cy="324.8" r="1.62"/>
<circle cx="460.3" cy="324.8" r="10"/>
<circle cx="506.4" cy="334.8" r="2.44"/>
<circle cx="110.3" cy="344.8" r="2.25"/>
<circle cx="225.1" cy="346" r="1.2"/>
<circle cx="480.3" cy="344.8" r="2.25"/>
</g>
<!-- layer: Visible Narrow (ABNT) -->
<path d="M275.3 113.6a5 5 0 0 0-4.1-5.8 5 5 0 0 0-5.8 4.1 5 5 0 0 0 4.1 5.7M325.3 113.6a5 5 0 0 0-4-5.8 5 5 0 0 0-5.8 4.1 5 5 0 0 0 4 5.7M156.7 295a2 2 0 0 0-1.6-2.3 2 2 0 0 0-2.4 1.6 2 2 0 0 0 1.7 2.3M303.9 295a2 2 0 0 0-1.6-2.3 2 2 0 0 0-2.4 1.6 2 2 0 0 0 1.7 2.3M289.1 302.7a2 2 0 0 0-1.6-2.3 2 2 0 0 0-2.3 1.6 2 2 0 0 0 1.6 2.3M436.4 302.7a2 2 0 0 0-1.6-2.3 2 2 0 0 0-2.3 1.6 2 2 0 0 0 1.6 2.3M87.3 335.4a3 3 0 0 0-2.4-3.5 3 3 0 0 0-3.5 2.4 3 3 0 0 0 2.4 3.5M509.4 335.4a3 3 0 0 0-2.5-3.5 3 3 0 0 0-3.5 2.4 3 3 0 0 0 2.5 3.5" fill="none" stroke="#f00" stroke-width=".27"/>
<!-- layer: Borda A3/A4 (ABNT) -->
<g fill="none" stroke="#800000" stroke-width=".51">
<path d="M25 7.2h562v406h-562zM219 .2v12M0 210.2h30M582 210.2h12M409 373.2l17 5h-17M409 373.2h178v40h-178zM426 378.2h34v4.9h17M426 378.2v15M426 373.2v5M460 373.2v5h17v4.9M477 373.2v5h75M552 373.2v20h-143"/>
<path d="M409 383.1h51v10.1M409 398.2h17M417.5 398.2v10M434.5 398.2h-8.5v10M443 393.2v16.5M451.5 398.2v10h-42.5M460 398.2v10h8.5M468.5 398.2v10M477 398.2h-42.5v10M477 383.1v5.1h-68M477 398.2v10h75M477 383.1h75"/>
<path d="M477 398.2h75M552 388.2h-75v10M569.5 393.2v9.9h17.5M587 393.2h-35v9.9h17.5v10.1M306 408.2v12M409 403.1h143v10.1M451.5 408.2h8.5M468.5 408.2h8.5v5"/>
</g>
<path d="M568 376l5.5 9.6h-2.5l-3-5.3-6 10.5-1.3-2.3zM568 375.1h3l7.7 13.4-1.4 2.6h-15.5l-1.5-2.6zM568.3 375.6h2.5l7.2 12.6h-11l1.3-2.3h5.9zM568 381.2l1.3 2.1-3 5.2h12l-1.3 2.3h-14.5zM569.5 383.8l1 1.8h-2z" fill="none" stroke="#00f" stroke-width=".83"/>
<!-- layer: 0 -->
<path d="M561.8 391.1h15.5" fill="none" stroke="#000" stroke-width=".27"/>
<g fill="none" stroke="#000" stroke-width=".51">
<path d="M552.8 408.2h3.1M553.5 406.4l6-1.7v6.9l-6-1.7zM557.5 408.2h6.2M564.5 403.6v3M564.5 409.7v3M565.3 408.2h3"/>
<circle cx="564.5" cy="408.2" r="3.5"/>
<circle cx="564.5" cy="408.2" r="1.75"/>
</g>
<path d="M66.9 102.7v2.5" fill="none" stroke="#f00" stroke-width=".27"/>
<path d="M66.9 102.7l.5 2.5h-1z" fill="#f00"/>
<path d="M66.9 102.7l.5 2.5h-1zM66.9 352.3v2.5" fill="none" stroke="#f00" stroke-width=".27"/>
<path d="M66.4 352.3h1l-.5 2.5z" fill="#f00"/>
<path d="M64.4 102.7h183.4M66.9 105.2v247.1M64.4 354.8h13.5M66.4 352.3h1l-.5 2.5zM74.4 362.3h2.4" fill="none" stroke="#f00" stroke-width=".27"/>
<path d="M74.4 362.3l2.4-.4v.9z" fill="#f00"/>
<path d="M74.4 362.3l2.4-.4v.9zM513.8 362.3h2.6" fill="none" stroke="#f00" stroke-width=".27"/>
<path d="M513.8 361.9l2.6 .4-2.6 .5z" fill="#f00"/>
<path d="M66.9 64.7v2.5M74.4 351.3v13.5M516.4 351.3v13.5M76.8 362.3h437M513.8 361.9l2.6 .4-2.6 .5z" fill="none" stroke="#f00" stroke-width=".27"/>
<path d="M66.9 64.7l.5 2.5h-1z" fill="#f00"/>
<path d="M66.9 64.7l.5 2.5h-1zM66.9 70.2v2.5" fill="none" stroke="#f00" stroke-width=".27"/>
<path d="M66.4 70.2h1l-.5 2.5z" fill="#f00"/>
<path d="M64.4 64.7h13.5M64.4 72.7h13.5M66.4 70.2h1l-.5 2.5zM66.9 67.2v3" fill="none" stroke="#f00" stroke-width=".27"/>
<text font-size="8.1" x="30" y="17.3">Bast-ber-001</text>
<g font-size="5.6">
<text x="65.8" y="70.1" transform="rotate(-90 65.8 70.1)">8</text>
<text x="65" y="235.9" transform="rotate(-90 65 235.9)">252,15</text>
<text x="290.8" y="361.2">442</text>
</g>
<g font-size="3.4">
<text x="427" y="381.9">Kedson Neves</text>
<text x="492.1" y="386.9">Bast-ber-001</text>
<text x="492.1" y="391.6">Cama de agulha odu 9k, 12k, 18k</text>
<text x="492.1" y="401.8">Fenolite OR,</text>
<text x="558.8" y="401.9">1:1</text>
<text x="576.5" y="401.9">A2</text>
<text x="492.1" y="406.7">N/D</text>
<text x="575" y="411.7">2 / 2</text>
</g>
<g font-size="2.7">
<text x="426.8" y="376.7">Nome</text>
<text x="460.8" y="376.7">Data</text>
<text x="477.8" y="376.7">Cliente:</text>
<text x="409.8" y="381.4">Projetado</text>
<text x="460.8" y="381.5">16/07/2025</text>
<text x="477.8" y="381.4">Projeto:</text>
<text x="409.8" y="386.7">Revisado</text>
<text x="477.8" y="386.4">Código:</text>
<text x="409.8" y="391.4">Aprovado</text>
<text x="477.8" y="391.5">Descrição:</text>
<text x="477.8" y="401.7">Material:</text>
<text x="477.8" y="396.7">Rev.:</text>
<text x="552.8" y="396.7">Escala:</text>
<text x="570.3" y="396.7">Tamanho:</text>
<text x="477.8" y="406.6">Peso:</text>
<text x="570.3" y="406.7">Folha:</text>
</g>
<g font-size="2">
<text x="410.9" y="401.4">1~50</text>
<text x="412.3" y="396.4">Tolerância Linear Permitida</text>
<text x="418.2" y="401.4">51~100</text>
<text x="426.1" y="401.4">101~250</text>
<text x="434.5" y="401.4">251~1000</text>
<text x="444.4" y="401.4">0~45°</text>
<text x="445.4" y="396.2">Tolerância Angular Permitida</text>
<text x="452.4" y="401.4">45~90°</text>
<text x="460.3" y="401.4">90~135°</text>
<text x="468.7" y="401.4">135~180°</text>
<text x="410.7" y="406.3">±0,05</text>
<text x="419.2" y="406.3">±0,10</text>
<text x="427.7" y="406.3">±0,25</text>
<text x="436.8" y="406.3">±0,5</text>
<text x="444.2" y="406.3">±0,50°</text>
<text x="452.8" y="406.3">±1,00°</text>
<text x="461.3" y="406.3">±1,50°</text>
<text x="469.7" y="406.3">±2,00°</text>
<text x="409.6" y="410.2">Dimensões em milímetros.</text>
<text x="409.6" y="412.3">Chanfros não especificados 0,5x45°.</text>
<text x="477" y="412.3">divulgação a terceiros não deve ser feita sem prévia autorização.</text>
<text x="477.6" y="410.2">Este desenho é propriedade da DELTA SOLLUTIONS. A reprodução, uso ou</text>
</g>
</svg>
